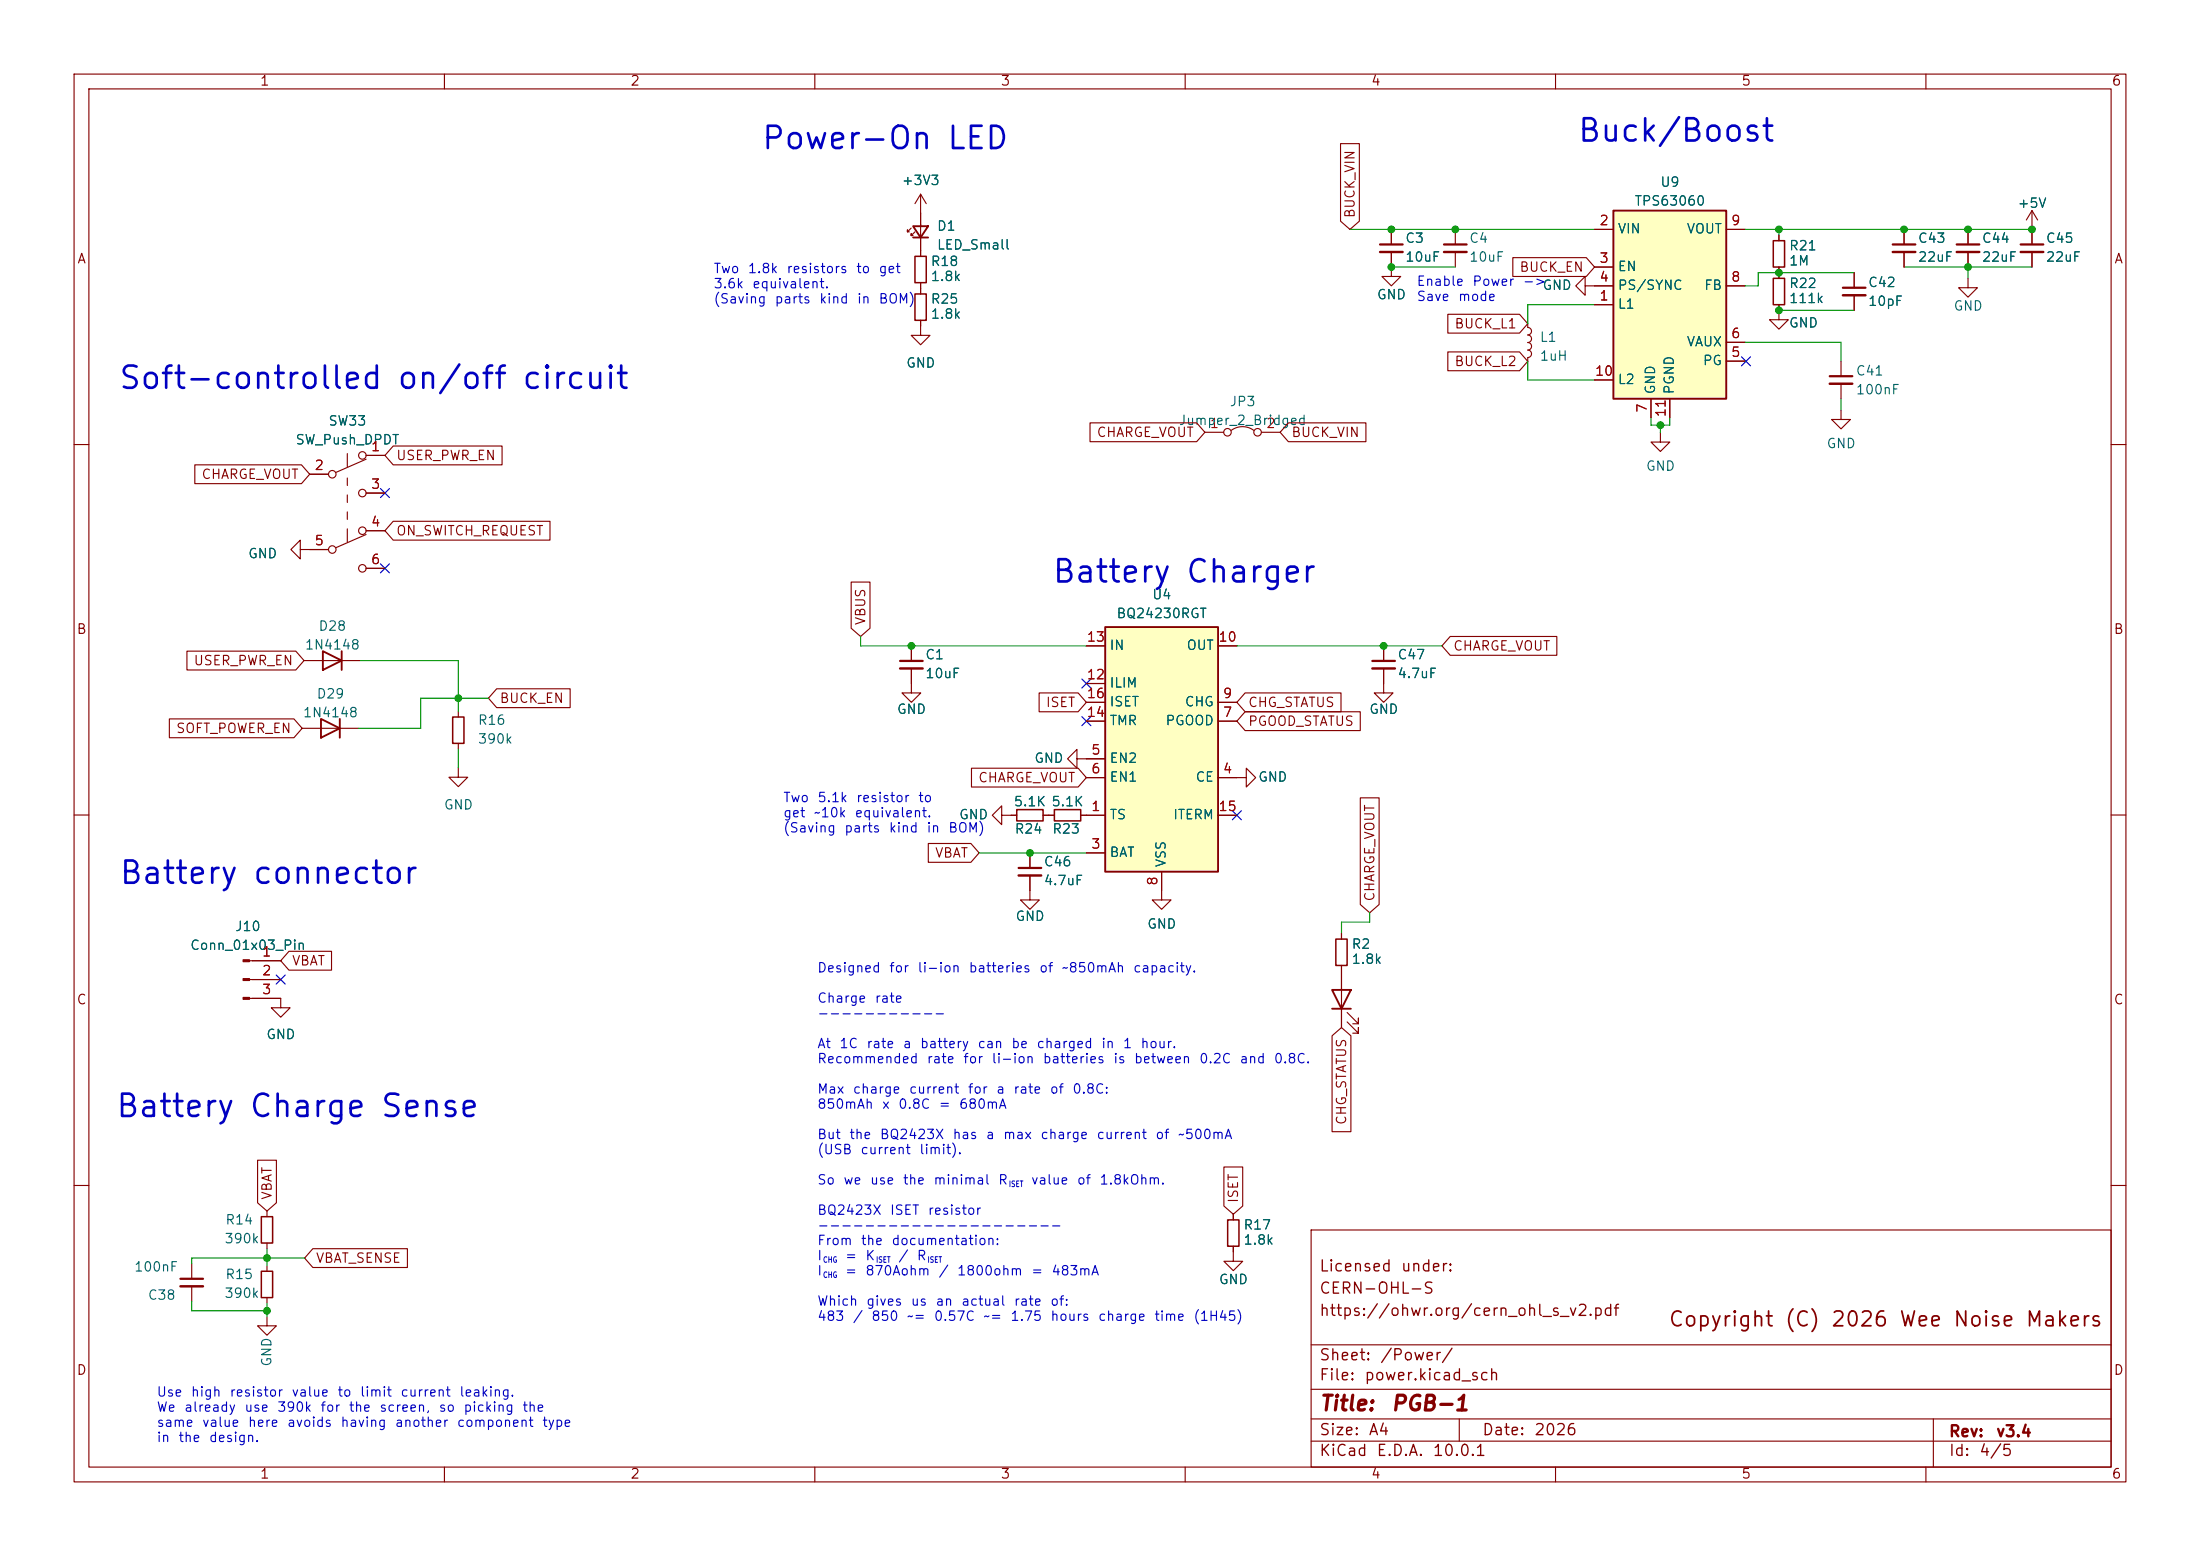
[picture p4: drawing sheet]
<svg xmlns="http://www.w3.org/2000/svg" width="297mm" height="210mm" viewBox="0 0 297 210" stroke-linecap="round" stroke-linejoin="round" font-family="sans-serif">
<g fill="none" stroke="#840000" stroke-width=".15">
<path d="M10 10h277v190h-277zM12 12h273v186h-273zM60 10v2M110 10v2M160 10v2M210 10v2M260 10v2M265.7 31v2M265.7 34v2M274.3 28.4l-.7 1.3M274.3 28.4l.8 1.3M274.3 28.4v2.6"/>
<path d="M206.2 43.7v.5a.5 .5 0 0 1 .6 .5 .5 .5 0 0 1-.6 .5M206.2 45.2a.51 .51 0 0 1 .6 .5 .51 .51 0 0 1-.6 .5 .51 .51 0 0 1 .6 .5 .51 .51 0 0 1-.6 .6 .5 .5 0 0 1 .6 .5 .5 .5 0 0 1-.6 .5v.5M224.2 58.4v1.3h1.2l-1.2 1.2-1.3-1.2h1.3M240.2 41.9v1.3h1.2l-1.2 1.2-1.3-1.2h1.3M10 60h2M285 60h2M40.8 98.3h7.6M41 89.2h7.7M10 110h2M145.4 102.4v-1.3l-1.3 1.3 1.3 1.3v-1.3h1.3M285 110h2M181.1 131.1v7.6"/>
<path d="M181.9 137.9l1.5 1.5v-.7v.7h-.8M181.9 136.7l1.5 1.5v-.8v.8h-.8M10 160h2M25.9 170.6v2M25.9 173.6v2M36 177.7v1.2h1.3l-1.3 1.3-1.2-1.3h1.2M177 166h108v32h-108zM285 160h2M60 198v2M110 198v2M160 198v2M177 194.5h108"/>
<path d="M177 191.5h108M177 187.5h108M177 181.5h108M197 191.5v3M210 198v2M260 198v2M261 191.5v6.5"/>
</g>
<path d="M264.2 33h3M24.4 172.6h3" fill="none" stroke="#840000" stroke-width=".3"/>
<path d="M264.2 34h3M24.4 173.6h3" fill="none" stroke="#840000" stroke-width=".33"/>
<path d="M43.3 97l2.6 1.3-2.6 1.3zM43.6 87.9l2.5 1.3-2.5 1.2zM45.9 97v2.6M46.1 87.9v2.5M179.8 133.6h2.6l-1.3 2.5zM179.8 136.1h2.6" fill="none" stroke="#840000" stroke-width=".25"/>
<path d="M217.8 28.4h15.2v25.4h-15.2z" fill="#ffffc2"/>
<path d="M123.3 30.5h2l-1 1.6zM123.3 32.1h2M217.8 28.4h15.2v25.4h-15.2z" fill="none" stroke="#840000" stroke-width=".25"/>
<g fill="none" stroke="#840000" stroke-width=".15">
<path d="M123 30.8l-.5 .5v-.3v.3h.3M123.5 31.3l-.5 .5v-.3v.3h.3M124.3 26.2l-.8 1.3M124.3 26.2l.7 1.3M124.3 26.2v8.4M124.3 38.2v1.5M187.8 34v3.3h1.3l-1.3 1.3-1.2-1.3h1.2M187.8 31v2M196.5 31v2M196.5 34v2M214 38.6v-1.3l-1.3 1.3 1.3 1.3v-1.3h3.8M215.3 31h2.5"/>
<path d="M215.3 36h2.5M233 31h2.6M233 38.6h2.6M240.2 31.7v.8M240.2 36v1.6M250.3 36.8v2M250.3 39.9v2M257 31v2M257 34v2M265.7 37.6v1.2h1.3l-1.3 1.3-1.3-1.3h1.3M274.3 31v2M274.3 34v2"/>
<path d="M124.3 43.2v2.1h1.3l-1.3 1.2-1.3-1.2h1.3M162.7 58.3h2.5M166.2 58.1a2.54 2.54 0 0 1 3.1 0M170.3 58.3h2.5M215.3 41.1h2.5M215.3 51.3h2.5M222.9 53.8v2.6M225.4 53.8v2.6M233 48.7h2.6M233 46.2h2.6M240.2 41.1v.8M248.5 48.7v2.1"/>
<path d="M248.5 51.8v2M61.9 96v.8M123 90.2v3.3h1.3l-1.3 1.3-1.2-1.3h1.2M123 87.2v2M61.9 100.3v.8M135.2 110v-1.2l-1.2 1.2 1.2 1.3v-1.3h1.3M167 105h1.2v-1.3l1.3 1.3-1.3 1.2v-1.2M33.7 134.7h4.2v1.3h1.3l-1.3 1.3-1.3-1.3h1.3M33.7 129.7h4.2M33.7 132.2h4.2M181.1 126v.7M181.1 130.3v.8"/>
<path d="M36 163.4v.8M36 167.8v.7M36 170.8v.8M36 175.1v.8M166.5 168.2v2h1.3l-1.3 1.3-1.3-1.3h1.3M166.5 163.9v.7"/>
<circle cx="165.7" cy="58.3" r=".51"/>
<circle cx="169.8" cy="58.3" r=".51"/>
</g>
<path d="M186.3 33h3.1M194.9 33h3.1M248.8 38.8h3M255.5 33h3.1M272.8 33h3M247 50.8h3.1M121.5 89.2h3.1" fill="none" stroke="#840000" stroke-width=".3"/>
<path d="M186.3 34h3.1M194.9 34h3.1M248.8 39.9h3M255.5 34h3.1M272.8 34h3M247 51.8h3.1M121.5 90.2h3.1" fill="none" stroke="#840000" stroke-width=".33"/>
<path d="M123.5 34.6h1.5v3.6h-1.5zM123.5 39.7h1.5v3.5h-1.5zM239.4 32.5h1.5v3.5h-1.5zM239.4 37.6h1.5v3.5h-1.5zM61.1 96.8h1.5v3.5h-1.5zM180.3 126.7h1.6v3.6h-1.6zM35.3 164.2h1.5v3.6h-1.5zM35.3 171.6h1.5v3.5h-1.5zM165.7 164.6h1.6v3.6h-1.6z" fill="none" stroke="#840000" stroke-width=".2"/>
<g fill="#840000" stroke="#840000" stroke-width=".15">
<path d="M32.8 129.5h.9v.3h-.9z"/>
<path d="M32.8 132.1h.9v.2h-.9z"/>
<path d="M32.8 134.6h.9v.3h-.9z"/>
</g>
<path d="M149.2 84.6h15.2v33.1h-15.2z" fill="#ffffc2"/>
<path d="M149.2 84.6h15.2v33.1h-15.2z" fill="none" stroke="#840000" stroke-width=".25"/>
<g fill="none" stroke="#840000" stroke-width=".15">
<path d="M181 19.4h2.5v10.5l-1.3 1.1-1.2-1.1zM124.3 28.8v1.7M124.3 32.1v2.5M124.3 38.2v1.5M187.8 31v2M187.8 34v2M204.2 34.8h10l1.1 1.2-1.1 1.3h-10zM215.3 31h2.5M215.3 36h2.5M215.3 38.6h2.5M233 31h2.6M233 38.6h2.6"/>
<path d="M240.2 31.7v.8M240.2 36v1.6M250.3 36.8v2M250.3 39.9v2M257 31v2M257 34v2M265.7 31v2M265.7 34v2M274.3 31v2M274.3 34v2M124.3 43.2v.8M147.2 57.1h14.4l1.1 1.2-1.1 1.3h-14.4z"/>
<path d="M173.9 57.1h10.5v2.5h-10.5l-1.1-1.3zM195.5 47.5h9.6l1.1 1.3-1.1 1.2h-9.6zM195.5 42.4h9.6l1.1 1.3-1.1 1.3h-9.6zM215.3 41.1h2.5M215.3 51.3h2.5M222.9 53.8v2.6M225.4 53.8v2.6M233 48.7h2.6M233 46.2h2.6M240.2 41.1v.8M248.5 55.3v1.3h1.3l-1.3 1.3-1.2-1.3h1.2M26.3 62.7h14.4l1.1 1.3-1.1 1.3h-14.4z"/>
<path d="M40.5 74.2v-1.3l-1.2 1.3 1.2 1.2v-1.2h3.8M41.8 64h2.5M46.9 61.2v1.8M46.9 64.5v1M46.9 66.8v1M46.9 69.1v1M46.9 71.4v1.8M49.4 62l-4 1.8M49.4 72.1l-4 1.8M49.4 61.5h2.6M49.4 66.5h2.6M49.4 71.6h2.6"/>
<path d="M49.4 76.7h2.6M53.1 60.2h14.7v2.5h-14.7l-1.1-1.2zM53.1 70.4h21.1v2.5h-21.1l-1.1-1.3zM114.9 78.6h2.5v6.2l-1.2 1.1-1.3-1.1zM22.9 97h16.8l1.1 1.3-1.1 1.3h-16.8zM25.2 87.9h14.7l1.1 1.3-1.1 1.2h-14.7zM67 93h10v2.5h-10l-1.1-1.3zM123 87.2v2M123 90.2v2.1M140.3 93.5h5.2l1.2 1.3-1.2 1.3h-5.2zM146.7 97.3h2.5M146.7 94.8h2.5"/>
<path d="M146.7 87.2h2.5M146.7 92.3h2.5M164.4 97.3h2.6M164.4 94.8h2.6M164.4 87.2h2.6M168.1 93.5h12.9v2.6h-12.9l-1.1-1.3zM168.1 96.1h15.5v2.5h-15.5l-1.1-1.3zM186.8 90.2v3.3h1.3l-1.3 1.3-1.3-1.3h1.3M186.8 87.2v2M195.8 85.9h14.4v2.5h-14.4l-1.1-1.2zM61.9 103.6v1.3h1.2l-1.2 1.3-1.3-1.3h1.3M125.3 113.8h5.8l1.1 1.3-1.1 1.3h-5.8z"/>
<path d="M131.2 103.7h14.3l1.2 1.3-1.2 1.2h-14.3zM136.5 110h.8M139 118.2v3.3h1.3l-1.3 1.2-1.2-1.2h1.2M139 115.1v2M140.8 110h1.5M145.9 110h3.3M146.7 115.1h2.5M146.7 105h2.5M146.7 102.4h2.5M156.8 117.7v3.8h1.3l-1.3 1.2-1.3-1.2h1.3M164.4 110h2.6M164.4 105h2.6"/>
<path d="M183.6 107.7h2.6v14.4l-1.3 1.1-1.3-1.1zM34.1 129.7h3.8M34.1 132.2h3.8M34.1 134.7h3.8M39 128.4h5.8v2.5h-5.8l-1.1-1.2zM179.8 139.8l1.3-1.1 1.3 1.1v12.9h-2.6zM181.1 126v.7M181.1 130.3v3.3M181.1 136.1v2.6M34.8 156.6h2.5v5.7l-1.3 1.1-1.2-1.1zM165.2 157.5h2.6v5.3l-1.3 1.1-1.3-1.1zM42.2 168.5h12.8v2.6h-12.8l-1.1-1.3z"/>
<path d="M166.5 163.9v.7M166.5 168.2v.8"/>
<circle cx="44.9" cy="64" r=".51"/>
<circle cx="44.9" cy="74.2" r=".51"/>
<circle cx="48.9" cy="71.6" r=".51"/>
<circle cx="48.9" cy="61.5" r=".51"/>
<circle cx="48.9" cy="66.5" r=".51"/>
<circle cx="48.9" cy="76.7" r=".51"/>
</g>
<path d="M137.3 109.3h3.5v1.5h-3.5zM142.3 109.3h3.6v1.5h-3.6z" fill="none" stroke="#840000" stroke-width=".2"/>
<path d="M185.3 89.2h3M137.5 117.1h3.1" fill="none" stroke="#840000" stroke-width=".3"/>
<path d="M185.3 90.2h3M137.5 118.2h3.1" fill="none" stroke="#840000" stroke-width=".33"/>
<g fill="none" stroke="#009600" stroke-width=".15">
<path d="M182.2 31h33.1M187.8 36h8.7M235.6 31h38.7M240.2 31v.7M250.3 36.8h-12.9v1.8h-1.8M257 36h17.3M265.7 36v1.6M206.2 48.8v2.5h9.1M215.3 41.1h-9.1v2.6M222.9 56.4v1h2.5v-1M224.2 57.4v1M235.6 46.2h12.9v2.5"/>
<path d="M240.2 41.9h10.1M248.5 53.8v1.5M48.7 89.2h13.2v6.8M65.9 94.2h-9.1v4.1h-8.4M116.2 85.9v1.3h30.5M167 87.2h27.7M61.9 101.1v2.5M132.2 115.1h14.5M184.9 123.2v1.3h-3.8v1.5M25.9 175.6v1.3h10.1M36 168.5v2.3M36 175.9v1.8"/>
<path d="M41.1 169.8h-15.2v.8"/>
</g>
<g fill="none" stroke="#000084" stroke-width=".15">
<path d="M235.1 48.2l1.2 1.2M236.3 48.2l-1.2 1.2M51.4 76.1l1.2 1.2M51.4 65.9l1.2 1.3M52.6 76.1l-1.2 1.2M52.6 65.9l-1.2 1.3M146 91.6l1.3 1.3M146 96.7l1.3 1.2M147.3 91.6l-1.3 1.3M147.3 96.7l-1.3 1.2M166.4 109.4l1.2 1.2M167.6 109.4l-1.2 1.2"/>
<path d="M37.3 131.6l1.2 1.2M38.5 131.6l-1.2 1.2"/>
</g>
<g fill="#009600" stroke="#009600" stroke-width=".14">
<circle cx="274.3" cy="31" r=".46"/>
<circle cx="265.7" cy="36" r=".46"/>
<circle cx="240.2" cy="31" r=".46"/>
<circle cx="257" cy="31" r=".46"/>
<circle cx="265.7" cy="31" r=".46"/>
<circle cx="240.2" cy="41.9" r=".46"/>
<circle cx="240.2" cy="36.8" r=".46"/>
<circle cx="139" cy="115.1" r=".46"/>
<circle cx="186.8" cy="87.2" r=".46"/>
<circle cx="224.2" cy="57.4" r=".46"/>
<circle cx="196.5" cy="31" r=".46"/>
<circle cx="61.9" cy="94.2" r=".46"/>
<circle cx="36" cy="176.9" r=".46"/>
<circle cx="36" cy="169.8" r=".46"/>
<circle cx="187.8" cy="36" r=".46"/>
<circle cx="187.8" cy="31" r=".46"/>
<circle cx="123" cy="87.2" r=".46"/>
</g>
<g font-size="3" fill="#0000c2">
<text x="102.6" y="20.9">Power-On LED</text>
<text x="212.8" y="19.9">Buck/Boost</text>
<text x="15.8" y="53.2">Soft-controlled on/off circuit</text>
<text x="141.9" y="79.4">Battery Charger</text>
<text x="15.9" y="120">Battery connector</text>
<text x="15.5" y="151.5">Battery Charge Sense</text>
</g>
<g font-size="2" fill="#840000">
<text x="225.1" y="179.5">Copyright (C) 2026 Wee Noise Makers</text>
<text x="178" y="190.9">Title:</text>
<text x="187.7" y="190.9">PGB-1</text>
</g>
<g font-size="1.5" fill="#840000">
<text x="178" y="172">Licensed</text>
<text x="189" y="172">under:</text>
<text x="178" y="178">https://ohwr.org/cern_ohl_s_v2.pdf</text>
<text x="178" y="175">CERN-OHL-S</text>
<text x="178" y="184">Sheet:</text>
<text x="186.2" y="184">/Power/</text>
<text x="178" y="186.7">File:</text>
<text x="184.1" y="186.7">power.kicad_sch</text>
<text x="178" y="196.9">KiCad</text>
<text x="178" y="194.1">Size:</text>
<text x="184.7" y="194.1">A4</text>
<text x="185.7" y="196.9">E.D.A.</text>
<text x="193.3" y="196.9">10.0.1</text>
<text x="200" y="194.1">Date:</text>
<text x="207" y="194.1">2026</text>
<text x="263" y="194.3">Rev:</text>
<text x="263" y="196.9">Id:</text>
<text x="267.1" y="196.9">4/5</text>
<text x="269.4" y="194.3">v3.4</text>
</g>
<g font-size="1.3" fill="#840000">
<text x="35" y="11.9">1</text>
<text x="85" y="11.9">2</text>
<text x="135" y="11.9">3</text>
<text x="185" y="11.9">4</text>
<text x="235" y="11.9">5</text>
<text x="285" y="11.9">6</text>
<text x="183.2" y="29.5" transform="rotate(-90 183.2 29.5)">BUCK_VIN</text>
<text x="10.3" y="35.9">A</text>
<text x="285.3" y="35.9">A</text>
<text x="205" y="37">BUCK_EN</text>
<text x="196.3" y="44.6">BUCK_L1</text>
<text x="196.3" y="49.7">BUCK_L2</text>
<text x="148" y="59.3">CHARGE_VOUT</text>
<text x="174.3" y="59.3">BUCK_VIN</text>
<text x="27.1" y="65">CHARGE_VOUT</text>
<text x="53.4" y="62.4">USER_PWR_EN</text>
<text x="53.4" y="72.6">ON_SWITCH_REQUEST</text>
<text x="10.3" y="85.9">B</text>
<text x="117.1" y="84.5" transform="rotate(-90 117.1 84.5)">VBUS</text>
<text x="196.1" y="88.1">CHARGE_VOUT</text>
<text x="285.3" y="85.9">B</text>
<text x="26" y="90.1">USER_PWR_EN</text>
<text x="67.4" y="95.2">BUCK_EN</text>
<text x="141.1" y="95.7">ISET</text>
<text x="168.4" y="95.7">CHG_STATUS</text>
<text x="23.7" y="99.3">SOFT_POWER_EN</text>
<text x="168.4" y="98.3">PGOOD_STATUS</text>
<text x="132" y="105.9">CHARGE_VOUT</text>
<text x="126.1" y="116.1">VBAT</text>
<text x="185.9" y="121.8" transform="rotate(-90 185.9 121.8)">CHARGE_VOUT</text>
<text x="39.3" y="130.6">VBAT</text>
<text x="10.3" y="135.9">C</text>
<text x="285.3" y="135.9">C</text>
<text x="182.1" y="151.9" transform="rotate(-90 182.1 151.9)">CHG_STATUS</text>
<text x="37" y="162" transform="rotate(-90 37 162)">VBAT</text>
<text x="167.5" y="162.5" transform="rotate(-90 167.5 162.5)">ISET</text>
<text x="42.6" y="170.8">VBAT_SENSE</text>
<text x="10.3" y="185.9">D</text>
<text x="285.3" y="185.9">D</text>
<text x="35" y="199.9">1</text>
<text x="85" y="199.9">2</text>
<text x="135" y="199.9">3</text>
<text x="185" y="199.9">4</text>
<text x="235" y="199.9">5</text>
<text x="285" y="199.9">6</text>
</g>
<g font-size="1.3" fill="#006464">
<text x="121.6" y="25.3">+3V3</text>
<text x="220.6" y="28.1">TPS63060</text>
<text x="224.1" y="25.5">U9</text>
<text x="272.3" y="28.4">+5V</text>
<text x="126.4" y="31.5">D1</text>
<text x="126.4" y="34">LED_Small</text>
<text x="189.6" y="33.1">C3</text>
<text x="189.6" y="35.6">10uF</text>
<text x="198.3" y="33.1">C4</text>
<text x="198.3" y="35.6">10uF</text>
<text x="218.3" y="31.8">VIN</text>
<text x="227.6" y="31.8">VOUT</text>
<text x="241.4" y="34.1">R21</text>
<text x="258.8" y="33.1">C43</text>
<text x="258.8" y="35.6">22uF</text>
<text x="267.5" y="33.1">C44</text>
<text x="267.5" y="35.6">22uF</text>
<text x="276.1" y="33.1">C45</text>
<text x="276.1" y="35.6">22uF</text>
<text x="125.6" y="38.3">1.8k</text>
<text x="125.6" y="36.2">R18</text>
<text x="125.6" y="41.3">R25</text>
<text x="185.8" y="40.7">GND</text>
<text x="208.1" y="39.4">GND</text>
<text x="218.3" y="42">L1</text>
<text x="218.3" y="36.9">EN</text>
<text x="218.3" y="39.4">PS/SYNC</text>
<text x="230" y="39.4">FB</text>
<text x="241.4" y="36.1">1M</text>
<text x="241.4" y="39.2">R22</text>
<text x="241.4" y="41.2">111k</text>
<text x="252.1" y="39.1">C42</text>
<text x="252.1" y="41.6">10pF</text>
<text x="125.6" y="43.3">1.8k</text>
<text x="207.8" y="46.5">L1</text>
<text x="227.6" y="47.1">VAUX</text>
<text x="241.4" y="44.5">GND</text>
<text x="263.6" y="42.2">GND</text>
<text x="122.2" y="49.9">GND</text>
<text x="207.8" y="49">1uH</text>
<text x="218.3" y="52.1">L2</text>
<text x="223.7" y="53.3" transform="rotate(-90 223.7 53.3)">GND</text>
<text x="226.3" y="53.3" transform="rotate(-90 226.3 53.3)">PGND</text>
<text x="229.8" y="49.6">PG</text>
<text x="250.5" y="53.5">100nF</text>
<text x="250.5" y="51">C41</text>
<text x="44.2" y="57.8">SW33</text>
<text x="159.1" y="57.7">Jumper_2_Bridged</text>
<text x="165.9" y="55.1">JP3</text>
<text x="39.8" y="60.3">SW_Push_DPDT</text>
<text x="222.1" y="63.9">GND</text>
<text x="246.5" y="60.8">GND</text>
<text x="33.4" y="75.7">GND</text>
<text x="150.6" y="83.7">BQ24230RGT</text>
<text x="155.4" y="81.2">U4</text>
<text x="41.1" y="88">1N4148</text>
<text x="42.9" y="85.4">D28</text>
<text x="124.8" y="89.3">C1</text>
<text x="149.7" y="88">IN</text>
<text x="160.1" y="88">OUT</text>
<text x="188.6" y="89.3">C47</text>
<text x="42.7" y="94.6">D29</text>
<text x="124.8" y="91.8">10uF</text>
<text x="149.7" y="93.1">ILIM</text>
<text x="149.7" y="95.7">ISET</text>
<text x="159.9" y="95.7">CHG</text>
<text x="188.6" y="91.8">4.7uF</text>
<text x="40.8" y="97.1">1N4148</text>
<text x="64.4" y="98.1">R16</text>
<text x="64.4" y="100.7">390k</text>
<text x="121" y="96.7">GND</text>
<text x="149.7" y="98.2">TMR</text>
<text x="157.3" y="98.2">PGOOD</text>
<text x="184.8" y="96.7">GND</text>
<text x="139.5" y="103.3">GND</text>
<text x="149.7" y="103.3">EN2</text>
<text x="149.7" y="105.8">EN1</text>
<text x="161.3" y="105.8">CE</text>
<text x="169.8" y="105.8">GND</text>
<text x="59.8" y="109.6">GND</text>
<text x="129.4" y="110.9">GND</text>
<text x="136.8" y="109.1">5.1K 5.1K</text>
<text x="136.9" y="112.8">R24</text>
<text x="142" y="112.8">R23</text>
<text x="149.7" y="110.9">TS</text>
<text x="158.3" y="110.9">ITERM</text>
<text x="140.8" y="117.2">C46</text>
<text x="140.8" y="119.8">4.7uF</text>
<text x="149.7" y="116">BAT</text>
<text x="157.7" y="117.1" transform="rotate(-90 157.7 117.1)">VSS</text>
<text x="31.7" y="126">J10</text>
<text x="137" y="124.6">GND</text>
<text x="154.8" y="125.7">GND</text>
<text x="25.6" y="128.5">Conn_01x03_Pin</text>
<text x="182.4" y="128.4">R2</text>
<text x="182.4" y="130.4">1.8k</text>
<text x="35.9" y="140.6">GND</text>
<text x="30.3" y="165.6">R14</text>
<text x="167.8" y="166.3">R17</text>
<text x="18" y="171.9">100nF</text>
<text x="30.2" y="168.1">390k</text>
<text x="30.3" y="172.9">R15</text>
<text x="164.5" y="173.6">GND</text>
<text x="167.8" y="168.3">1.8k</text>
<text x="19.9" y="175.7">C38</text>
<text x="30.2" y="175.5">390k</text>
<text x="37" y="184.5" transform="rotate(-90 37 184.5)">GND</text>
</g>
<g font-size="1.3" fill="#a90000">
<text x="215.8" y="30.7">2</text>
<text x="215.8" y="35.8">3</text>
<text x="233.6" y="30.7">9</text>
<text x="215.8" y="40.9">1</text>
<text x="215.8" y="38.3">4</text>
<text x="233.6" y="38.3">8</text>
<text x="233.6" y="45.9">6</text>
<text x="215.2" y="51">10</text>
<text x="233.6" y="48.5">5</text>
<text x="163.2" y="58.1">1</text>
<text x="170.8" y="58.1">2</text>
<text x="222.6" y="55.8" transform="rotate(-90 222.6 55.8)">7</text>
<text x="225.2" y="56.4" transform="rotate(-90 225.2 56.4)">11</text>
<text x="42.4" y="63.8">2</text>
<text x="50" y="61.2">1</text>
<text x="50" y="66.3">3</text>
<text x="50" y="71.4">4</text>
<text x="42.4" y="73.9">5</text>
<text x="50" y="76.5">6</text>
<text x="146.6" y="86.9">13</text>
<text x="164.4" y="86.9">10</text>
<text x="146.6" y="92">12</text>
<text x="146.6" y="94.5">16</text>
<text x="165" y="94.5">9</text>
<text x="146.6" y="97.1">14</text>
<text x="165" y="97.1">7</text>
<text x="147.2" y="102.2">5</text>
<text x="147.2" y="104.7">6</text>
<text x="165" y="104.7">4</text>
<text x="147.2" y="109.8">1</text>
<text x="164.4" y="109.8">15</text>
<text x="147.2" y="114.9">3</text>
<text x="156.6" y="119.6" transform="rotate(-90 156.6 119.6)">8</text>
<text x="35.3" y="129.4">1</text>
<text x="35.3" y="132">2</text>
<text x="35.3" y="134.5">3</text>
</g>
<g font-size="1.3" fill="#0000c2">
<text x="96.2" y="37.2">Two</text>
<text x="96.2" y="39.2">3.6k</text>
<text x="96.2" y="41.3">(Saving</text>
<text x="100.9" y="37.2">1.8k</text>
<text x="101.5" y="39.2">equivalent.</text>
<text x="104.5" y="41.3">parts</text>
<text x="106.1" y="37.2">resistors</text>
<text x="110.5" y="41.3">kind</text>
<text x="115.5" y="37.2">to</text>
<text x="115.6" y="41.3">in</text>
<text x="118.5" y="41.3">BOM)</text>
<text x="118.5" y="37.2">get</text>
<text x="191.2" y="38.9">Enable</text>
<text x="191.2" y="40.9">Save</text>
<text x="196.7" y="40.9">mode</text>
<text x="198.7" y="38.9">Power</text>
<text x="205.5" y="38.9">-&gt;</text>
<text x="105.6" y="108.6">Two</text>
<text x="105.6" y="110.6">get</text>
<text x="105.6" y="112.7">(Saving</text>
<text x="109.8" y="110.6">~10k</text>
<text x="110.3" y="108.6">5.1k</text>
<text x="113.9" y="112.7">parts</text>
<text x="115.3" y="110.6">equivalent.</text>
<text x="115.5" y="108.6">resistor</text>
<text x="119.9" y="112.7">kind</text>
<text x="123.8" y="108.6">to</text>
<text x="125" y="112.7">in</text>
<text x="127.9" y="112.7">BOM)</text>
<text x="110.2" y="131.6">Designed</text>
<text x="119.9" y="131.6">for</text>
<text x="123.8" y="131.6">li-ion</text>
<text x="130.7" y="131.6">batteries</text>
<text x="140.2" y="131.6">of</text>
<text x="143.2" y="131.6">~850mAh</text>
<text x="152.9" y="131.6">capacity.</text>
<text x="110.2" y="135.7">Charge</text>
<text x="110.2" y="137.7">-----------</text>
<text x="118" y="135.7">rate</text>
<text x="110.2" y="141.8">At</text>
<text x="110.2" y="143.8">Recommended</text>
<text x="113.2" y="141.8">1C</text>
<text x="116.9" y="141.8">rate</text>
<text x="121.8" y="141.8">a</text>
<text x="124.1" y="141.8">battery</text>
<text x="125" y="143.8">rate</text>
<text x="129.9" y="143.8">for</text>
<text x="131.9" y="141.8">can</text>
<text x="133.8" y="143.8">li-ion</text>
<text x="136.4" y="141.8">be</text>
<text x="139.8" y="141.8">charged</text>
<text x="140.7" y="143.8">batteries</text>
<text x="148.6" y="141.8">in</text>
<text x="150.2" y="143.8">is</text>
<text x="151.5" y="141.8">1</text>
<text x="153" y="143.8">between</text>
<text x="153.9" y="141.8">hour.</text>
<text x="161.8" y="143.8">0.2C</text>
<text x="167.3" y="143.8">and</text>
<text x="171.9" y="143.8">0.8C.</text>
<text x="110.2" y="147.9">Max</text>
<text x="110.2" y="150">850mAh</text>
<text x="115" y="147.9">charge</text>
<text x="119" y="150">x</text>
<text x="121.2" y="150">0.8C</text>
<text x="122.6" y="147.9">current</text>
<text x="126.6" y="150">=</text>
<text x="129.4" y="150">680mA</text>
<text x="130.6" y="147.9">for</text>
<text x="134.4" y="147.9">a</text>
<text x="136.7" y="147.9">rate</text>
<text x="141.6" y="147.9">of</text>
<text x="144.7" y="147.9">0.8C:</text>
<text x="110.2" y="154.1">But</text>
<text x="114.6" y="154.1">the</text>
<text x="118.7" y="154.1">BQ2423X</text>
<text x="128.5" y="154.1">has</text>
<text x="133" y="154.1">a</text>
<text x="135.3" y="154.1">max</text>
<text x="140.4" y="154.1">charge</text>
<text x="147.9" y="154.1">current</text>
<text x="155.9" y="154.1">of</text>
<text x="158.9" y="154.1">~500mA</text>
<text x="110.2" y="156.1">(USB</text>
<text x="110.2" y="160.2">So</text>
<text x="113.8" y="160.2">we</text>
<text x="116.1" y="156.1">current</text>
<text x="117.4" y="160.2">use</text>
<text x="121.8" y="160.2">the</text>
<text x="124" y="156.1">limit).</text>
<text x="125.9" y="160.2">minimal</text>
<text x="134.7" y="160.2">R</text>
<text x="139.1" y="160.2">value</text>
<text x="145.3" y="160.2">of</text>
<text x="148.3" y="160.2">1.8kOhm.</text>
<text x="110.2" y="164.3">BQ2423X</text>
<text x="110.2" y="166.3">---------------------</text>
<text x="120.1" y="164.3">ISET</text>
<text x="125.2" y="164.3">resistor</text>
<text x="110.2" y="168.4">From</text>
<text x="110.2" y="170.4">I</text>
<text x="110.2" y="172.5">I</text>
<text x="114" y="170.4">=</text>
<text x="114" y="172.5">=</text>
<text x="116.1" y="168.4">the</text>
<text x="116.7" y="170.4">K</text>
<text x="116.7" y="172.5">870Aohm</text>
<text x="120.3" y="168.4">documentation:</text>
<text x="121.2" y="170.4">/</text>
<text x="123.7" y="170.4">R</text>
<text x="126.6" y="172.5">/</text>
<text x="129.1" y="172.5">1800ohm</text>
<text x="139.1" y="172.5">=</text>
<text x="141.9" y="172.5">483mA</text>
<text x="110.2" y="176.5">Which</text>
<text x="110.2" y="178.6">483</text>
<text x="115" y="178.6">/</text>
<text x="116.8" y="176.5">gives</text>
<text x="117.5" y="178.6">850</text>
<text x="122.3" y="178.6">~=</text>
<text x="122.9" y="176.5">us</text>
<text x="126" y="178.6">0.57C</text>
<text x="126.2" y="176.5">an</text>
<text x="129.7" y="176.5">actual</text>
<text x="132.7" y="178.6">~=</text>
<text x="136.3" y="178.6">1.75</text>
<text x="136.8" y="176.5">rate</text>
<text x="141.7" y="176.5">of:</text>
<text x="141.7" y="178.6">hours</text>
<text x="148.1" y="178.6">charge</text>
<text x="155.7" y="178.6">time</text>
<text x="161" y="178.6">(1H45)</text>
<text x="21.1" y="188.8">Use</text>
<text x="21.1" y="190.9">We</text>
<text x="24.8" y="190.9">already</text>
<text x="25.7" y="188.8">high</text>
<text x="30.9" y="188.8">resistor</text>
<text x="32.9" y="190.9">use</text>
<text x="37.3" y="190.9">390k</text>
<text x="39.3" y="188.8">value</text>
<text x="43.2" y="190.9">for</text>
<text x="45.5" y="188.8">to</text>
<text x="47" y="190.9">the</text>
<text x="48.5" y="188.8">limit</text>
<text x="51.1" y="190.9">screen,</text>
<text x="54" y="188.8">current</text>
<text x="59.1" y="190.9">so</text>
<text x="61.9" y="188.8">leaking.</text>
<text x="62.5" y="190.9">picking</text>
<text x="70.4" y="190.9">the</text>
<text x="21.1" y="192.9">same</text>
<text x="21.1" y="194.9">in</text>
<text x="24" y="194.9">the</text>
<text x="27.2" y="192.9">value</text>
<text x="28.1" y="194.9">design.</text>
<text x="33.4" y="192.9">here</text>
<text x="38.7" y="192.9">avoids</text>
<text x="45.9" y="192.9">having</text>
<text x="53.2" y="192.9">another</text>
<text x="61.6" y="192.9">component</text>
<text x="73.1" y="192.9">type</text>
</g>
<g font-size=".8" fill="#0000c2">
<text x="136.1" y="160.4">ISET</text>
<text x="111" y="170.6">CHG</text>
<text x="111" y="172.7">CHG</text>
<text x="118.2" y="170.6">ISET</text>
<text x="125.1" y="170.6">ISET</text>
</g>
</svg>
